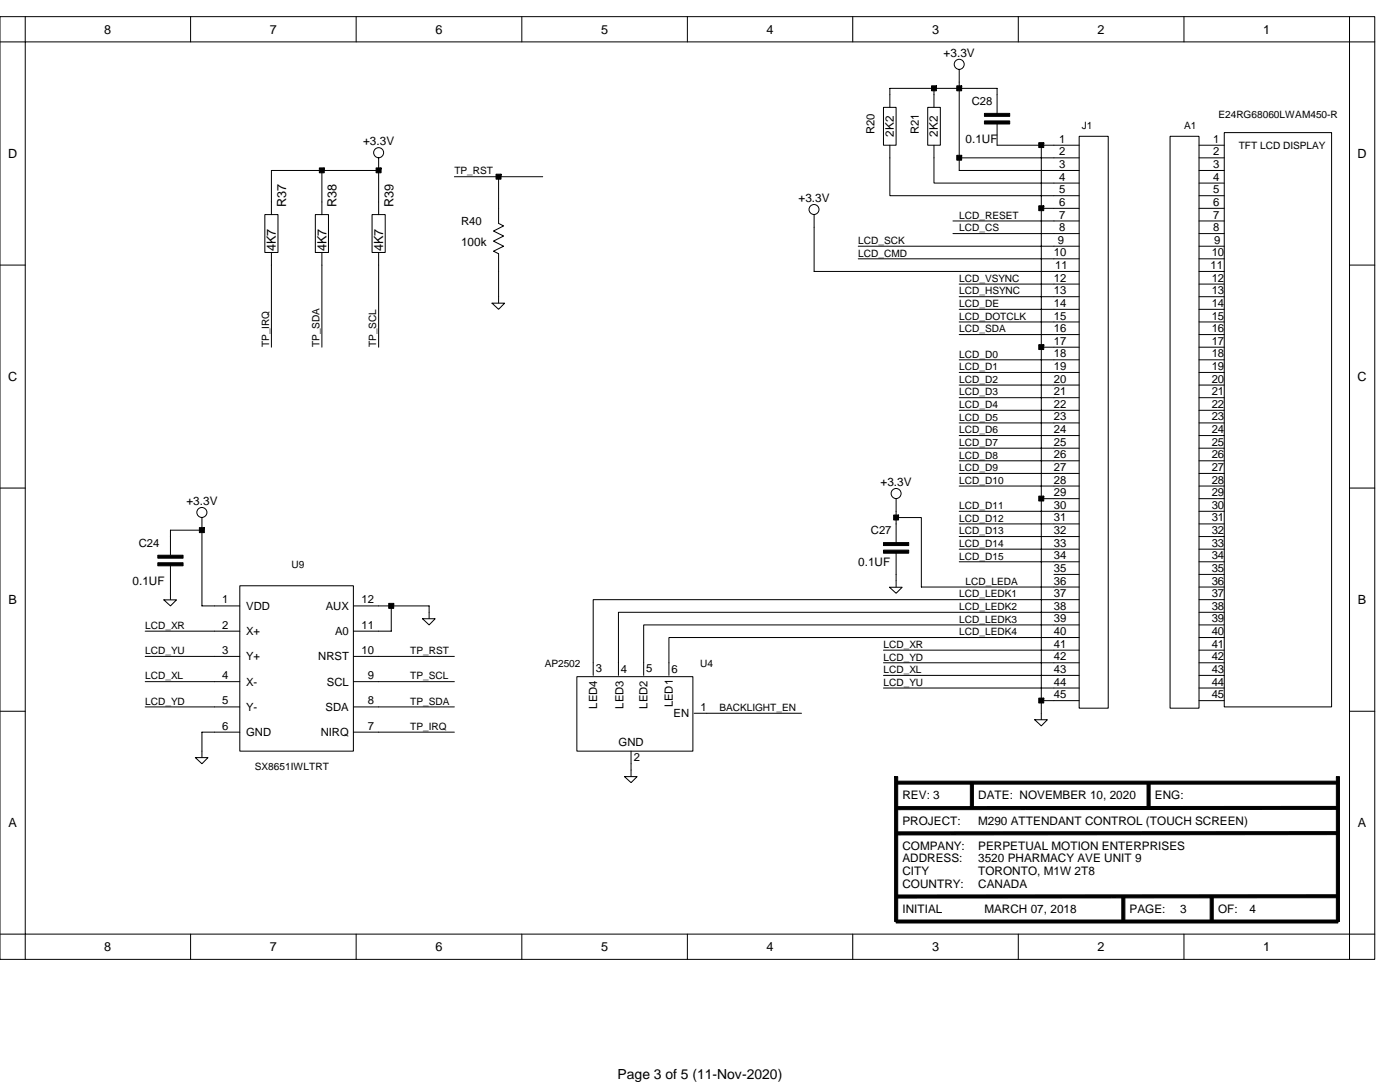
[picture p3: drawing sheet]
<svg xmlns="http://www.w3.org/2000/svg" width="279mm" height="216mm" viewBox="0 0 279 216" stroke-linecap="round" stroke-linejoin="round" font-family="sans-serif">
<g fill="none" stroke="#000" stroke-width=".2">
<path d="M0 3.3h274.4v188.1h-274.4zM5 8.4h264.3v178h-264.3zM5 3.3v5.1h-5M38 3.3v5.1M71.1 3.3v5.1M104.1 3.3v5.1M137.2 3.3v5.1M170.2 3.3v5.1M186.4 17.6v3.8M191.4 13.9v20.1h24M203.2 3.3v5.1M236.3 3.3v5.1"/>
<path d="M269.3 3.3v5.1h5.1M64.2 34v8.8M75.6 34h-21.4v8.8M75.6 31.5v11.3M90.7 35.3h17.6M99.5 35.3v9.3l1 .5-2 1 2 1-2 1 2 1-2 1 1 .5v9.9M176.3 21.4h2.5v7.6h-2.5zM177.6 29v10.1h37.8M177.6 21.4v-3.8h21.4v4.9M185.1 21.4h2.6v7.6h-2.6zM186.4 29v7.5h29M191.4 31.5h24"/>
<path d="M199 24.7v4.3h16.4M207.8 29v114.6M215.4 27.2h5.8v114.1h-5.8zM233.5 27.2h5.8v114.1h-5.8zM239.3 34h5M239.3 31.5h5M239.3 29h5M239.3 36.5h5M239.3 39.1h5M244.3 26.5h21.4v114.6h-21.4zM0 52.9h5M52.9 42.8h2.6v7.6h-2.6z"/>
<path d="M54.2 50.4v18.9M62.9 42.8h2.7v7.6h-2.7zM64.2 50.4v18.9M74.3 42.8h2.6v7.6h-2.6zM75.6 50.4v18.9M162.5 42.8v11.4h52.9M171.3 49.1h44.1M171.3 51.6h44.1M190.2 44.1h25.2M190.2 46.6h25.2M191.4 59.2h24M191.4 56.7h24"/>
<path d="M207.8 41.6h7.6M239.3 44.1h5M239.3 46.6h5M239.3 41.6h5M239.3 59.2h5M239.3 56.7h5M239.3 54.2h5M239.3 49.1h5M239.3 51.6h5M269.3 52.9h5.1M98.2 60.5h2.5l-1.2 1.2zM191.4 71.8h24"/>
<path d="M191.4 74.3h24M191.4 76.8h24M191.4 79.4h24M191.4 66.8h24M191.4 64.2h24M191.4 61.7h24M207.8 69.3h7.6M239.3 71.8h5M239.3 74.3h5M239.3 76.8h5M239.3 79.4h5M239.3 66.8h5"/>
<path d="M239.3 64.2h5M239.3 61.7h5M239.3 69.3h5M0 97.4h5M178.8 99.5v8.7M191.4 81.9h24M191.4 84.4h24M191.4 86.9h24M191.4 89.4h24M191.4 91.9h24M191.4 94.5h24M191.4 97h24"/>
<path d="M207.8 99.5h7.6M239.3 81.9h5M239.3 84.4h5M239.3 86.9h5M239.3 89.4h5M239.3 91.9h5M239.3 94.5h5M239.3 97h5M239.3 99.5h5M269.3 97.4h5.1M32.7 119.7h2.5l-1.2 1.2zM34 112.8v6.9"/>
<path d="M40.3 105.8h-6.3v4.9M40.3 103.3v17.6h7.6M47.9 116.9h22.6v33h-22.6zM177.5 117.2h2.5l-1.2 1.2zM178.8 103.3h5.1v13.8h31.5M178.8 110.3v6.8M191.4 102h24M191.4 104.5h24M191.4 107.1h24M191.4 109.6h24M191.4 112.1h24M210.3 114.6h5.1"/>
<path d="M215.4 119.7h-97v15.1M239.3 117.1h5M239.3 102h5M239.3 104.5h5M239.3 107.1h5M239.3 109.6h5M239.3 112.1h5M239.3 114.6h5M239.3 119.7h5M29 136h18.9M29 131h18.9M29 125.9h18.9"/>
<path d="M70.5 136h20.2M70.5 120.9h15.1v2.5M70.5 131h20.2M78.1 120.9v5h-7.6M84.3 123.5h2.5l-1.2 1.2zM115.1 135h23.2v14.9h-23.2zM176.3 134.8h39.1M176.3 129.7h39.1M176.3 132.2h39.1M176.3 137.3h39.1M207.8 139.8h7.6M215.4 122.2h-92v12.6"/>
<path d="M215.4 124.7h-86.9v10.1M215.4 127.2h-81.9v7.6M239.3 139.8h5M239.3 134.8h5M239.3 129.7h5M239.3 132.2h5M239.3 137.3h5M239.3 122.2h5M239.3 124.7h5M239.3 127.2h5M0 141.9h5M29 141.1h18.9"/>
<path d="M39 151.2h2.5l-1.2 1.2zM47.9 146.1h-7.6v5M70.5 141.1h20.2M70.5 146.1h20.2M124.6 155h2.5l-1.2 1.2zM125.9 149.9v5M138.5 142.3h21.5M206.5 143.6h2.5l-1.2 1.2zM269.3 141.9h5.1M0 186.4h5v5M38 186.4v5M71.1 186.4v5"/>
<path d="M104.1 186.4v5M137.2 186.4v5M170.2 186.4v5M203.2 186.4v5M236.3 186.4v5M274.4 186.4h-5.1v5"/>
<circle cx="191.4" cy="12.8" r="1"/>
<circle cx="75.6" cy="30.5" r="1"/>
<circle cx="162.5" cy="41.8" r=".99"/>
<circle cx="178.8" cy="98.5" r="1"/>
<circle cx="40.3" cy="102.3" r="1"/>
</g>
<g fill="#000" stroke="#000" stroke-width=".2">
<path d="M185.9 17.1v1h1v-1z" fill-rule="evenodd"/>
<path d="M190.9 17.1v1h1v-1z" fill-rule="evenodd"/>
<path d="M63.7 33.5v1h1v-1z" fill-rule="evenodd"/>
<path d="M75.1 33.5v1h1v-1z" fill-rule="evenodd"/>
<path d="M99 34.8v1h1v-1z" fill-rule="evenodd"/>
<path d="M190.9 31v1h1v-1z" fill-rule="evenodd"/>
<path d="M196.5 22.6h5v.6h-5z" fill-rule="evenodd"/>
<path d="M196.5 24.1h5v.6h-5z" fill-rule="evenodd"/>
<path d="M207.3 28.5v.9h1v-.9z" fill-rule="evenodd"/>
<path d="M207.3 41.1v.9h1v-.9z" fill-rule="evenodd"/>
<path d="M207.3 68.8v.9h1v-.9z" fill-rule="evenodd"/>
<path d="M207.3 99v1h1v-1z" fill-rule="evenodd"/>
<path d="M31.5 110.8h5v.6h-5z" fill-rule="evenodd"/>
<path d="M31.5 112.3h5v.6h-5z" fill-rule="evenodd"/>
<path d="M39.8 105.3v1h1v-1z" fill-rule="evenodd"/>
<path d="M176.3 108.3h5.1v.6h-5.1z" fill-rule="evenodd"/>
<path d="M176.3 109.8h5.1v.6h-5.1z" fill-rule="evenodd"/>
<path d="M178.4 102.8v1h.9v-1z" fill-rule="evenodd"/>
<path d="M77.6 120.4v1h1v-1z" fill-rule="evenodd"/>
<path d="M207.3 139.3v1h1v-1z" fill-rule="evenodd"/>
<path d="M266.7 155v28.9h.6v-28.9z" fill-rule="evenodd"/>
<path d="M178.8 155.9h88.2v.6h-88.2z" fill-rule="evenodd"/>
<path d="M178.8 178.6l88.2-.1v.6l-88.2 .1z" fill-rule="evenodd"/>
<path d="M178.8 166l88.2-.1v.6l-88.2 .1z" fill-rule="evenodd"/>
<path d="M178.8 161l88.2-.1v.6l-88.2 .1z" fill-rule="evenodd"/>
<path d="M193.7 156.2h.6v5.1h-.6z" fill-rule="evenodd"/>
<path d="M228.9 156.2h.6v5.1h-.6z" fill-rule="evenodd"/>
<path d="M178.5 155h.7v28.9h-.7z" fill-rule="evenodd"/>
<path d="M178.8 183.6h88.2v.6h-88.2z" fill-rule="evenodd"/>
<path d="M223.9 178.9h.6v5h-.6z" fill-rule="evenodd"/>
<path d="M241.5 178.9h.6v5h-.6z" fill-rule="evenodd"/>
</g>
<text font-size="2.8" x="123.3" y="215.3">Page 3 of 5 (11-Nov-2020)</text>
<g font-size="2.5">
<text x="20.8" y="6.7">8</text>
<text x="53.9" y="6.7">7</text>
<text x="86.9" y="6.7">6</text>
<text x="120" y="6.7">5</text>
<text x="153" y="6.7">4</text>
<text x="186" y="6.7">3</text>
<text x="219.1" y="6.7">2</text>
<text x="252.1" y="6.7">1</text>
<text x="1.6" y="31.5">D</text>
<text x="270.9" y="31.5">D</text>
<text x="57.1" y="41.3" transform="rotate(-90 57.1 41.3)">R37</text>
<text x="67.2" y="41.3" transform="rotate(-90 67.2 41.3)">R38</text>
<text x="78.5" y="41.3" transform="rotate(-90 78.5 41.3)">R39</text>
<text x="55.1" y="50.1" transform="rotate(-90 55.1 50.1)">4K7</text>
<text x="65.2" y="50.1" transform="rotate(-90 65.2 50.1)">4K7</text>
<text x="76.5" y="50.1" transform="rotate(-90 76.5 50.1)">4K7</text>
<text x="1.6" y="76">C</text>
<text x="270.9" y="76">C</text>
<text x="1.7" y="120.5">B</text>
<text x="271" y="120.5">B</text>
<text x="1.7" y="165">A</text>
<text x="271" y="165">A</text>
<text x="20.8" y="189.8">8</text>
<text x="53.9" y="189.8">7</text>
<text x="86.9" y="189.8">6</text>
<text x="120" y="189.8">5</text>
<text x="153" y="189.8">4</text>
<text x="186" y="189.8">3</text>
<text x="219.1" y="189.8">2</text>
<text x="252.1" y="189.8">1</text>
</g>
<g font-size="2.3">
<text x="188.3" y="11.3">+3.3V</text>
<text x="194" y="20.9">C28</text>
<text x="72.5" y="29">+3.3V</text>
<text x="174.5" y="26.8" transform="rotate(-90 174.5 26.8)">R20</text>
<text x="178.4" y="27.3" transform="rotate(-90 178.4 27.3)">2K2</text>
<text x="183.3" y="26.8" transform="rotate(-90 183.3 26.8)">R21</text>
<text x="187.2" y="27.3" transform="rotate(-90 187.2 27.3)">2K2</text>
<text x="192.7" y="28.6">0.1UF</text>
<text x="211.3" y="28.5">1</text>
<text x="242.1" y="28.5">1</text>
<text x="211.3" y="31">2</text>
<text x="211.3" y="33.5">3</text>
<text x="242.1" y="31">2</text>
<text x="242.1" y="33.5">3</text>
<text x="159.4" y="40.3">+3.3V</text>
<text x="211.3" y="36">4</text>
<text x="211.3" y="38.6">5</text>
<text x="211.3" y="41.1">6</text>
<text x="242.1" y="36">4</text>
<text x="242.1" y="38.6">5</text>
<text x="242.1" y="41.1">6</text>
<text x="92" y="44.9">R40</text>
<text x="211.3" y="43.6">7</text>
<text x="211.3" y="46.1">8</text>
<text x="242.1" y="43.6">7</text>
<text x="242.1" y="46.1">8</text>
<text x="92" y="49.2">100k</text>
<text x="210.3" y="51.2">10</text>
<text x="210.6" y="53.7">11</text>
<text x="211.1" y="48.6">9</text>
<text x="241.6" y="53.7">11</text>
<text x="241.8" y="51.2">10</text>
<text x="242.3" y="48.6">9</text>
<text x="210.3" y="56.2">12</text>
<text x="210.3" y="58.7">13</text>
<text x="241.8" y="56.2">12</text>
<text x="241.8" y="58.7">13</text>
<text x="210.3" y="61.2">14</text>
<text x="210.3" y="63.8">15</text>
<text x="241.8" y="61.2">14</text>
<text x="241.8" y="63.8">15</text>
<text x="210.3" y="66.3">16</text>
<text x="210.3" y="68.8">17</text>
<text x="210.3" y="71.3">18</text>
<text x="241.8" y="66.3">16</text>
<text x="241.8" y="68.8">17</text>
<text x="241.8" y="71.3">18</text>
<text x="210.3" y="73.8">19</text>
<text x="210.3" y="76.3">20</text>
<text x="241.8" y="73.8">19</text>
<text x="241.8" y="76.3">20</text>
<text x="210.3" y="78.9">21</text>
<text x="210.3" y="81.4">22</text>
<text x="210.3" y="83.9">23</text>
<text x="241.8" y="78.9">21</text>
<text x="241.8" y="81.4">22</text>
<text x="241.8" y="83.9">23</text>
<text x="210.3" y="86.4">24</text>
<text x="210.3" y="88.9">25</text>
<text x="241.8" y="86.4">24</text>
<text x="241.8" y="88.9">25</text>
<text x="210.3" y="91.5">26</text>
<text x="210.3" y="94">27</text>
<text x="241.8" y="91.5">26</text>
<text x="241.8" y="94">27</text>
<text x="37.2" y="100.8">+3.3V</text>
<text x="175.7" y="97">+3.3V</text>
<text x="210.3" y="96.5">28</text>
<text x="210.3" y="99">29</text>
<text x="210.3" y="101.5">30</text>
<text x="241.8" y="96.5">28</text>
<text x="241.8" y="99">29</text>
<text x="241.8" y="101.5">30</text>
<text x="173.8" y="106.6">C27</text>
<text x="210.3" y="104.1">31</text>
<text x="210.3" y="106.6">32</text>
<text x="241.8" y="104.1">31</text>
<text x="241.8" y="106.6">32</text>
<text x="27.7" y="109.1">C24</text>
<text x="171.3" y="112.9">0.1UF</text>
<text x="210.3" y="109.1">33</text>
<text x="210.3" y="111.6">34</text>
<text x="241.8" y="109.1">33</text>
<text x="241.8" y="111.6">34</text>
<text x="26.5" y="116.7">0.1UF</text>
<text x="210.3" y="114.1">35</text>
<text x="210.3" y="116.6">36</text>
<text x="210.3" y="119.2">37</text>
<text x="241.8" y="114.1">35</text>
<text x="241.8" y="116.6">36</text>
<text x="241.8" y="119.2">37</text>
<text x="44.3" y="125.5">2</text>
<text x="44.3" y="120.4">1</text>
<text x="49.1" y="121.7">VDD</text>
<text x="65" y="121.7">AUX</text>
<text x="72.2" y="125.5">11</text>
<text x="72.2" y="120.4">12</text>
<text x="210.3" y="121.7">38</text>
<text x="210.3" y="124.2">39</text>
<text x="241.8" y="121.7">38</text>
<text x="241.8" y="124.2">39</text>
<text x="44.3" y="130.5">3</text>
<text x="49.1" y="131.8">Y+</text>
<text x="49.1" y="126.7">X+</text>
<text x="63.5" y="131.8">NRST</text>
<text x="66.9" y="126.7">A0</text>
<text x="72.2" y="130.5">10</text>
<text x="210.3" y="126.7">40</text>
<text x="210.3" y="129.2">41</text>
<text x="210.3" y="131.8">42</text>
<text x="241.8" y="126.7">40</text>
<text x="241.8" y="129.2">41</text>
<text x="241.8" y="131.8">42</text>
<text x="44.3" y="135.5">4</text>
<text x="49.1" y="136.8">X-</text>
<text x="65.2" y="136.8">SCL</text>
<text x="73.4" y="135.5">9</text>
<text x="118.9" y="134">3</text>
<text x="123.9" y="134.3">4</text>
<text x="129" y="134">5</text>
<text x="134" y="134.3">6</text>
<text x="210.3" y="134.3">43</text>
<text x="210.3" y="136.8">44</text>
<text x="241.8" y="134.3">43</text>
<text x="241.8" y="136.8">44</text>
<text x="44.3" y="140.6">5</text>
<text x="49.1" y="141.8">Y-</text>
<text x="65" y="141.8">SDA</text>
<text x="73.4" y="140.6">8</text>
<text x="119.2" y="141.4" transform="rotate(-90 119.2 141.4)">LED4</text>
<text x="124.5" y="141.4" transform="rotate(-90 124.5 141.4)">LED3</text>
<text x="129.2" y="141.4" transform="rotate(-90 129.2 141.4)">LED2</text>
<text x="134.3" y="141.1" transform="rotate(-90 134.3 141.1)">LED1</text>
<text x="134.4" y="143.1">EN</text>
<text x="139.8" y="141.8">1</text>
<text x="210.3" y="139.3">45</text>
<text x="241.8" y="139.3">45</text>
<text x="44.3" y="145.6">6</text>
<text x="49.1" y="146.9">GND</text>
<text x="64" y="146.9">NIRQ</text>
<text x="73.4" y="145.6">7</text>
<text x="123.5" y="148.9">GND</text>
<text x="126.5" y="151.9">2</text>
<text x="180.1" y="159.5">REV: 3</text>
<text x="195.2" y="159.5">DATE: NOVEMBER 10, 2020</text>
<text x="230.5" y="159.5">ENG:</text>
<text x="180.1" y="164.5">PROJECT:</text>
<text x="195.2" y="164.5">M290 ATTENDANT CONTROL (TOUCH SCREEN)</text>
<text x="180.1" y="169.6">COMPANY:</text>
<text x="180.1" y="172.1">ADDRESS:</text>
<text x="195.2" y="169.6">PERPETUAL MOTION ENTERPRISES</text>
<text x="195.2" y="172.1">3520 PHARMACY AVE UNIT 9</text>
<text x="180.1" y="177.1">COUNTRY:</text>
<text x="180.1" y="174.6">CITY</text>
<text x="195.2" y="174.6">TORONTO, M1W 2T8</text>
<text x="195.2" y="177.1">CANADA</text>
<text x="180.1" y="182.2">INITIAL</text>
<text x="196.5" y="182.2">MARCH 07, 2018</text>
<text x="225.4" y="182.2">PAGE:</text>
<text x="235.5" y="182.2">3</text>
<text x="243.1" y="182.2">OF:</text>
<text x="249.4" y="182.2">4</text>
</g>
<g font-size="2">
<text x="243.2" y="23.5">E24RG68060LWAM450-R</text>
<text x="215.9" y="25.8">J1</text>
<text x="236.3" y="25.8">A1</text>
<text x="247.2" y="29.8">TFT LCD DISPLAY</text>
<text x="90.7" y="34.8">TP_RST</text>
<text x="191.4" y="43.6">LCD_RESET</text>
<text x="191.4" y="46.2">LCD_CS</text>
<text x="171.3" y="48.7">LCD_SCK</text>
<text x="171.3" y="51.2">LCD_CMD</text>
<text x="191.4" y="58.8">LCD_HSYNC</text>
<text x="191.4" y="56.2">LCD_VSYNC</text>
<text x="191.4" y="63.8">LCD_DOTCLK</text>
<text x="191.4" y="61.3">LCD_DE</text>
<text x="53.7" y="69.3" transform="rotate(-90 53.7 69.3)">TP_IRQ</text>
<text x="63.8" y="69.3" transform="rotate(-90 63.8 69.3)">TP_SDA</text>
<text x="75.1" y="69.3" transform="rotate(-90 75.1 69.3)">TP_SCL</text>
<text x="191.4" y="71.4">LCD_D0</text>
<text x="191.4" y="66.3">LCD_SDA</text>
<text x="191.4" y="73.9">LCD_D1</text>
<text x="191.4" y="76.4">LCD_D2</text>
<text x="191.4" y="78.9">LCD_D3</text>
<text x="191.4" y="81.4">LCD_D4</text>
<text x="191.4" y="83.9">LCD_D5</text>
<text x="191.4" y="86.5">LCD_D6</text>
<text x="191.4" y="89">LCD_D7</text>
<text x="191.4" y="91.5">LCD_D8</text>
<text x="191.4" y="94">LCD_D9</text>
<text x="191.4" y="96.5">LCD_D10</text>
<text x="191.4" y="101.6">LCD_D11</text>
<text x="191.4" y="104.1">LCD_D12</text>
<text x="191.4" y="106.6">LCD_D13</text>
<text x="58.2" y="113.4">U9</text>
<text x="191.4" y="109.1">LCD_D14</text>
<text x="191.4" y="111.7">LCD_D15</text>
<text x="191.4" y="119.2">LCD_LEDK1</text>
<text x="192.7" y="116.7">LCD_LEDA</text>
<text x="29" y="125.5">LCD_XR</text>
<text x="191.4" y="121.7">LCD_LEDK2</text>
<text x="191.4" y="124.2">LCD_LEDK3</text>
<text x="29" y="130.5">LCD_YU</text>
<text x="81.9" y="130.5">TP_RST</text>
<text x="176.3" y="129.3">LCD_XR</text>
<text x="176.3" y="131.8">LCD_YD</text>
<text x="191.4" y="126.8">LCD_LEDK4</text>
<text x="29" y="135.6">LCD_XL</text>
<text x="81.9" y="135.6">TP_SCL</text>
<text x="108.7" y="133.1">AP2502</text>
<text x="139.7" y="133.1">U4</text>
<text x="176.3" y="134.3">LCD_XL</text>
<text x="176.3" y="136.8">LCD_YU</text>
<text x="29" y="140.6">LCD_YD</text>
<text x="81.9" y="140.6">TP_SDA</text>
<text x="143.6" y="141.9">BACKLIGHT_EN</text>
<text x="81.9" y="145.6">TP_IRQ</text>
<text x="50.9" y="153.7">SX8651IWLTRT</text>
</g>
</svg>
